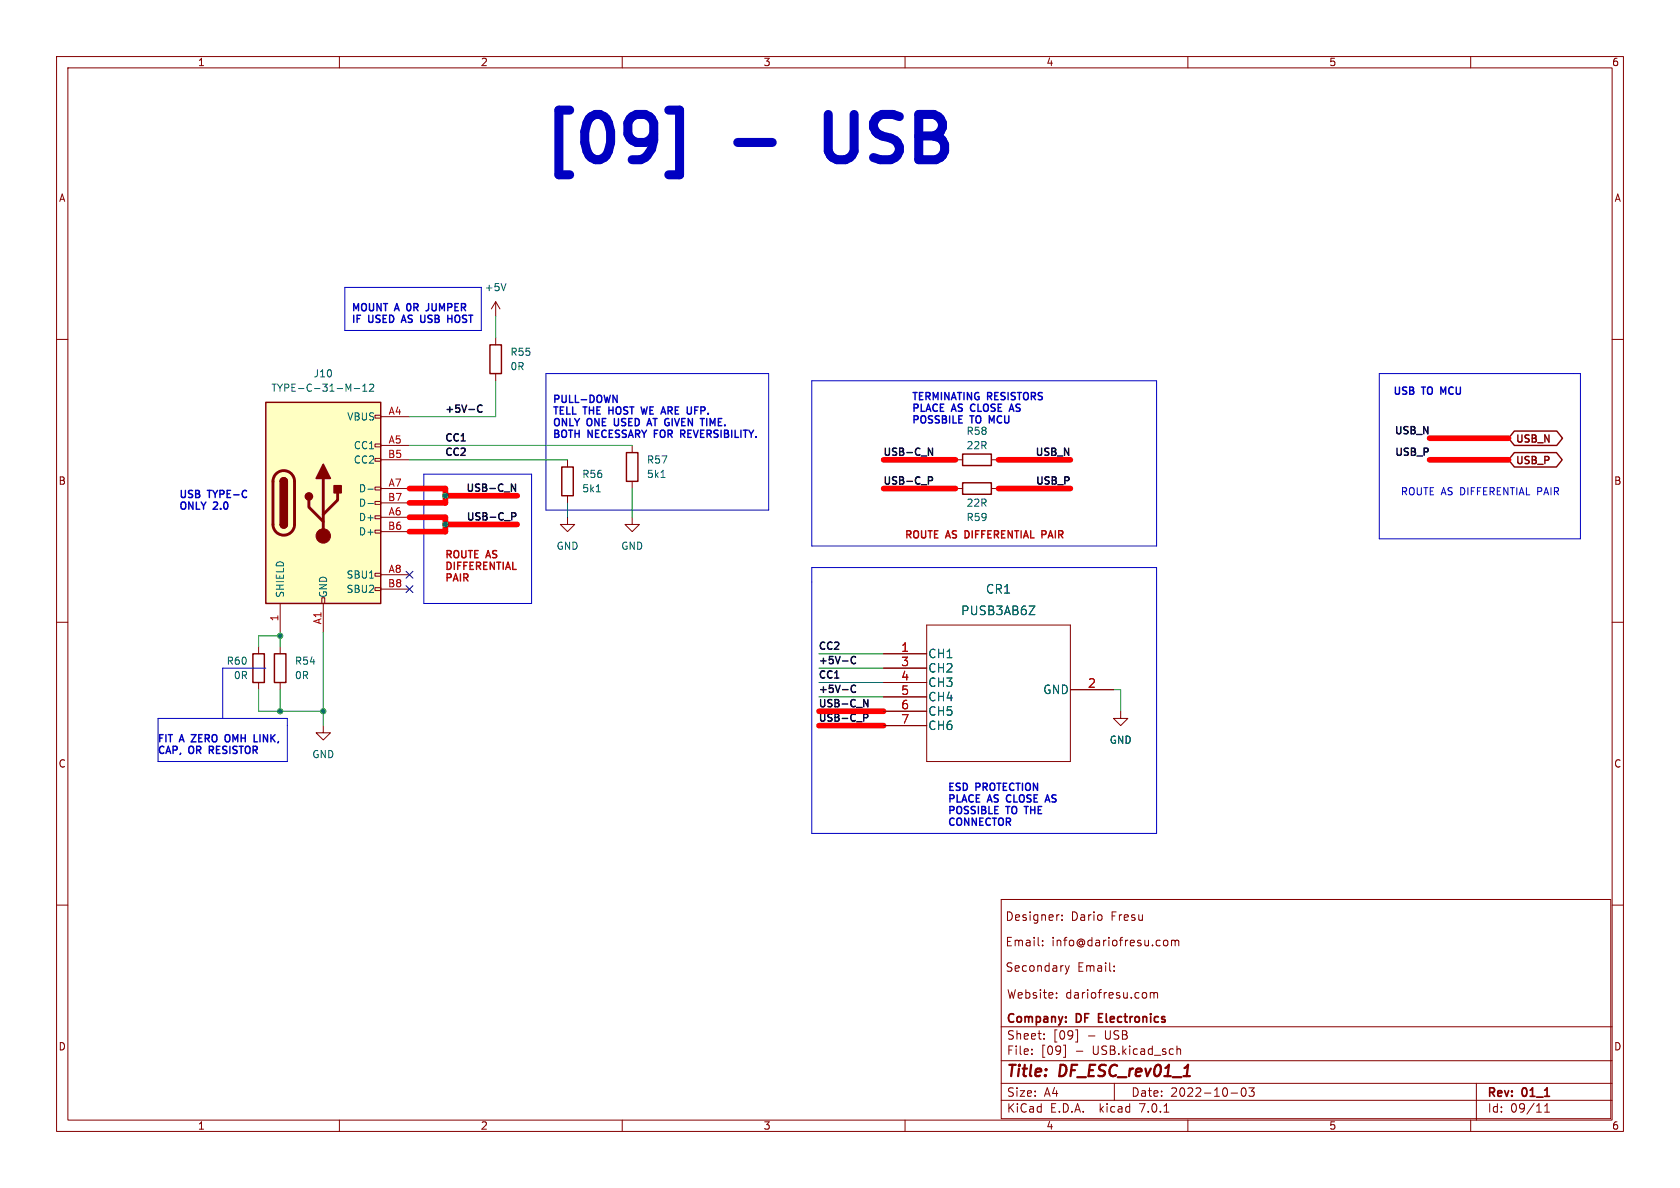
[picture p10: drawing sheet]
<svg xmlns="http://www.w3.org/2000/svg" width="297mm" height="210mm" viewBox="0 0 297 210" stroke-linecap="round" stroke-linejoin="round" font-family="sans-serif">
<g fill="none" stroke="#840000" stroke-width=".18">
<path d="M10 10h277v190h-277zM12 12h273v186h-273zM60 10v2M110 10v2M160 10v2M210 10v2M260 10v2M10 60h2M87.6 53.3v2.6M87.6 59.7v1.3M87.6 53.3l-.7 1.3M87.6 53.3l.8 1.3"/>
<path d="M285 60h2M66.3 78.5h1v.5h-1zM66.3 73.4h1v.5h-1zM67.3 73.7h5.1M67.3 78.7h5.1M87.6 66v1.3M111.8 78.7v1.3M66.3 93.7h1v.5h-1zM66.3 91.2h1v.5h-1zM66.3 88.6h1v.6h-1zM66.3 86.1h1v.5h-1zM66.3 81h1v.5h-1z"/>
<path d="M67.3 86.4h5.1M67.3 91.4h5.1M67.3 81.3h5.1M67.3 94h5.1M67.3 88.9h5.1M100.3 91.4v1.3h1.3l-1.3 1.3-1.2-1.3h1.2M100.3 81.3v1.3M100.3 87.6v1.3M111.8 91.4v1.3h1.2l-1.2 1.3-1.3-1.3h1.3M111.8 85.1v1.3M168.9 86.4h1.3M168.9 81.3h1.3"/>
<path d="M175.3 86.4h1.2M175.3 81.3h1.2M10 110h2M45.7 114.3v1.3M49.5 106.7v5.1M49.5 114.3v1.3M56.9 105.7h.5v1h-.5zM57.1 106.7v5.1M66.3 103.9h1v.5h-1zM66.3 101.3h1v.6h-1zM67.3 101.6h5.1M67.3 104.1h5.1"/>
<path d="M156.2 115.6h7.6M156.2 118.1h7.6M163.8 110.5h25.4v24.1h-25.4zM285 110h2M45.7 120.7v1.2M49.5 120.7v1.2M57.1 128.3v1.2h1.3l-1.3 1.3-1.2-1.3h1.2M156.2 120.7h7.6M156.2 123.2h7.6M156.2 125.7h7.6M156.2 128.3h7.6M189.2 121.9h7.6"/>
<path d="M198.1 125.7v1.3h1.3l-1.3 1.3-1.3-1.3h1.3M10 160h2M177 159h107.8v38.8h-107.8zM285 160h2M184.3 167.1v.1M184.3 166.3v.1M186.8 176.3v.2M186.8 175.5v.2M187.1 161.7h.2M187.8 162.6v.1M187.8 161.8v.1M188.3 170.7l.4 1"/>
<path d="M188.7 171.7l-.2 .4-.2 .1M189 170.7l-.3 1M197 171.6v.1M197 170.8v.1M203.4 175.5v1M203.4 175.6l.4-.1 .2 .2M204 175.7l.2-.2h.4v1M204 175.7v.8M205.8 166.3l.4-.1 .3 .3v.4l-.2 .2-.3 .1-.2-.1M207.1 166.3l.4-.1 .3 .2M207.1 166.2v1M207.8 166.4l.2-.2 .3 .1 .1 .9"/>
<path d="M207.8 166.4v.8M60 198v2M110 198v2M160 198v2M177 194.5h108M177 191.5h108M177 187.5h108M177 181.5h108M182.4 186.3v.1M182.4 185.5v.1M184.6 183.6v.1M184.6 182.8v.1"/>
<path d="M188.4 184.8v2.1h-.4M190.1 182.1h.4v2.1h-.4M190.3 185.8h1.1M192.4 183.1h1.2M197 191.5v3M205.8 196.6h.8M208.1 184.9v1.5M208.1 185.5l.2-.1 .3 .1 .1 .9M210 198v2M217.6 193.2h1.2M219.6 192.4l.2-.1a.81 .81 0 0 1 .6 .6 .81 .81 0 0 1-.3 .8l-.2 .1a.81 .81 0 0 1-.6-.6 .81 .81 0 0 1 .3-.8zM220.8 192.3h.9l-.5 .6 .4 .1v.7l-.2 .1h-.4l-.2-.1"/>
<path d="M260 198v2M261 191.5v6.5M273.1 196.6h.8M273.1 195.5l.4-.4v1.5"/>
</g>
<path d="M47 71.1h20.3v35.6h-20.3zM86.6 61h2v5h-2zM267.7 76.2h7.5l1 1.3-1 1.2h-7.5l-1-1.2zM49.5 92.7a.64 .64 0 0 0 .7 .6 .64 .64 0 0 0 .6-.6M49.5 85.1a.64 .64 0 0 1 .7-.6 .64 .64 0 0 1 .6 .6M99.3 82.6h2v5h-2zM110.7 80h2.1v5.1h-2.1zM170.2 85.3h5.1v2.1h-5.1zM170.2 80.3h5.1v2h-5.1zM267.7 80h7.5l1 1.3-1 1.3h-7.5l-1-1.3zM44.7 115.6h2v5.1h-2zM48.5 115.6h2v5.1h-2z" fill="none" stroke="#840000" stroke-width=".25"/>
<path d="M89.4 50.1l-.4 1.3M62.6 68.7h1M64.1 69.2h.8M64.1 68.3l.4-.4v1.3M65.3 68l.5-.1 .3 .4-.8 .9h.8M65 86.5h1M65 89h1M105.4 86.9h.7M116.9 84.4h.7M65.3 102.2h.8M181.9 107.1h1.1l-1.1 1.6h1.1" fill="none" stroke="#006464" stroke-width=".18"/>
<path d="M47 71.1h20.3v35.6h-20.3z" fill="#ffffc2" stroke="#ffffc2" stroke-width=".18"/>
<path d="M48.8 83.7a1.9 1.9 0 0 1 2.1-.4 1.9 1.9 0 0 1 1.2 1.8v7.6a1.91 1.91 0 0 1-1.9 1.9 1.91 1.91 0 0 1-1.9-1.9v-7.8l.1-.6zM54.6 88.4v1.3l2.5 2.5M57.1 84.6v10.1M59.7 87.1v1.3l-2.6 2.5" fill="none" stroke="#840000" stroke-width=".51"/>
<g fill="#840000" stroke="#840000" stroke-width=".25">
<path d="M49.5 92.7h1.3a.64 .64 0 0 1-.6 .6 .64 .64 0 0 1-.7-.6z"/>
<path d="M49.5 85.1h1.3v7.6h-1.3z"/>
<path d="M49.7 84.6a.64 .64 0 0 1 .7-.1 .64 .64 0 0 1 .4 .6h-1.3z"/>
<path d="M57.1 82l1.3 2.6h-2.5z"/>
<path d="M59.1 85.9h1.2v1.2h-1.2z"/>
<circle cx="54.6" cy="87.8" r=".63"/>
</g>
<circle cx="57.1" cy="94.7" r="1.27" fill="#840000" stroke="#840000" stroke-width=".18"/>
<path d="M85.2 71.7a.6 .6 0 0 0-.8 .4 .6 .6 0 0 0 .6 .8l.2-.2M164.1 79.2l.8 1.3v-1.3M90.4 85.6l.7 1.2v-1.2M90.5 90.6h.5l.2 .3-.1 .4h-.6M164.1 84.3h.5l.3 .2-.2 .4-.6 .1M151.3 116.2a.6 .6 0 0 0-.9 .4 .6 .6 0 0 0 .6 .7l.3-.1M151.3 121.3a.6 .6 0 0 0-.9 .4 .6 .6 0 0 0 .6 .7l.3-.1M152.7 126.2h.5l.2 .3-.1 .3-.6 .1M152.7 123.7l.7 1.2v-1.2" fill="none" stroke="#0f0f0f" stroke-width=".25"/>
<path d="M118.2 19.5h1.9v11.4h-1.9" fill="none" stroke="#0000c2" stroke-width="1.6"/>
<g fill="none" stroke="#0000c2" stroke-width=".25">
<path d="M71.4 55.7l-.5 1.3M75.7 54.8l-.4 .1M79.2 56.3h.7M79.9 55.7v1.3M108.4 69.9l.7 1.2v-1.2M113.3 71.9l.3 1.3 .3-.9M114.4 75.3l.4-1.3 .4 1.3M114.5 74.9h.6M120.3 76.7h.5M120.6 76.7l.5 .6M124.9 74v1.3M178.4 72.7l.4-1.3 .5 1.3"/>
<path d="M178.5 72.4h.6M39.8 130.7a.43 .43 0 0 0 .5 .4M40.3 129.9a.43 .43 0 0 0-.5 .4M44.9 131.1h.6M184.8 141.8l.4-1.3 .4 1.3M184.9 141.4h.6"/>
</g>
<path d="M61 50.8h24.1v7.6h-24.1zM96.5 66h39.4v24.2h-39.4zM143.5 67.3h61v29.2h-61zM243.8 66h35.6v29.3h-35.6zM74.9 83.8h19.1v22.9h-19.1zM47 118.1h-7.6v8.9M143.5 100.3h61v47h-61zM27.9 127h22.9v7.6h-22.9z" fill="none" stroke="#0000c2" stroke-width=".18"/>
<g fill="none" stroke="#009600" stroke-width=".18">
<path d="M87.6 55.9v3.8M72.4 78.7h39.4M87.6 67.3v6.4h-15.2M72.4 81.3h27.9M100.3 88.9v2.5M111.8 86.4v5M49.5 111.8v2.5M49.5 112.4h-3.8v1.9M57.1 111.8v16.5M144.8 118.1h11.4M144.8 115.6h11.4M45.7 121.9v3.8h11.4"/>
<path d="M49.5 121.9v3.8M144.8 123.2h11.4M144.8 120.7h11.4M196.8 121.9h1.3v3.8"/>
</g>
<path d="M252.7 77.5h14M72.4 86.4h6.3v2.5h-6.3M72.4 91.4h6.3v2.6h-6.3M78.7 92.7h12.7M78.7 87.6h12.7M156.2 81.3h12.7M156.2 86.4h12.7M176.5 81.3h12.7M176.5 86.4h12.7M252.7 81.3h14M144.8 128.3h11.4M144.8 125.7h11.4" fill="none" stroke="#f00" stroke-width="1"/>
<path d="M71.8 101l1.2 1.2M71.8 103.5l1.2 1.2M73 101l-1.2 1.2M73 103.5l-1.2 1.2" fill="none" stroke="#000084" stroke-width=".18"/>
<g fill="#009600" stroke="#009600" stroke-width=".18">
<circle cx="78.7" cy="92.7" r=".46"/>
<circle cx="78.7" cy="87.6" r=".46"/>
<circle cx="49.5" cy="112.4" r=".46"/>
<circle cx="49.5" cy="125.7" r=".46"/>
<circle cx="57.1" cy="125.7" r=".46"/>
</g>
<g font-size="11.1" fill="#0000c2">
<text x="96.5" y="29.2">[09]</text>
<text x="130.9" y="29.2">-</text>
<text x="149.3" y="29.2">USB</text>
</g>
<g font-size="2.8" fill="#840000">
<text x="178" y="190.8">Title:</text>
<text x="187.4" y="190.8">DF_ESC_rev01_1</text>
</g>
<g font-size="2.1" fill="#006464">
<text x="174.2" y="105.1">CR1</text>
<text x="169.9" y="108.9">PUSB3AB6Z</text>
<text x="164.1" y="116.5">CH1</text>
<text x="164.1" y="119">CH2</text>
<text x="164.1" y="121.6">CH3</text>
<text x="164.1" y="124.1">CH4</text>
<text x="184.3" y="122.9">GND</text>
<text x="164.1" y="126.7">CH5</text>
<text x="164.1" y="129.2">CH6</text>
</g>
<g font-size="2.1" fill="#a90000">
<text x="159.3" y="115.3">1</text>
<text x="159.3" y="117.9">3</text>
<text x="159.3" y="120.4">4</text>
<text x="159.3" y="122.9">5</text>
<text x="159.3" y="125.5">6</text>
<text x="192.3" y="121.7">2</text>
<text x="159.3" y="128">7</text>
</g>
<g font-size="2.1" fill="#840000">
<text x="177.8" y="167.4">Email:</text>
<text x="177.8" y="162.9">Designer:</text>
<text x="185.9" y="167.4">info@dariofresu.com</text>
<text x="189.3" y="162.9">Dario</text>
<text x="196.4" y="162.9">Fresu</text>
<text x="177.8" y="171.9">Secondary</text>
<text x="190.5" y="171.9">Email:</text>
<text x="178" y="176.7">Website:</text>
<text x="188.4" y="176.7">dariofresu.com</text>
<text x="178" y="183.9">Sheet:</text>
<text x="178" y="181.1">Company:</text>
<text x="186.2" y="183.9">[09]</text>
<text x="190.4" y="181.1">DF</text>
<text x="194.8" y="181.1">Electronics</text>
<text x="195.3" y="183.9">USB</text>
<text x="178" y="186.6">File:</text>
<text x="184" y="186.6">[09]</text>
<text x="193.2" y="186.6">USB.kicad_sch</text>
<text x="178" y="196.8">KiCad</text>
<text x="178" y="194">Size:</text>
<text x="184.6" y="194">A4</text>
<text x="185.7" y="196.8">E.D.A.</text>
<text x="194.4" y="196.8">kicad</text>
<text x="200" y="194">Date:</text>
<text x="201.5" y="196.8">7.0.1</text>
<text x="206.9" y="194">2022-10-03</text>
<text x="263" y="194.2">Rev:</text>
<text x="263" y="196.8">Id:</text>
<text x="267" y="196.8">09/11</text>
<text x="269.2" y="194.2">01_1</text>
</g>
<g font-size="1.8" fill="#840000">
<text x="35" y="11.8">1</text>
<text x="85" y="11.8">2</text>
<text x="135" y="11.8">3</text>
<text x="185" y="11.8">4</text>
<text x="235" y="11.8">5</text>
<text x="285" y="11.8">6</text>
<text x="10.4" y="35.8">A</text>
<text x="285.4" y="35.8">A</text>
<text x="268" y="78.5">USB_N</text>
<text x="268" y="82.3">USB_P</text>
<text x="10.3" y="85.8">B</text>
<text x="285.3" y="85.8">B</text>
<text x="10.3" y="135.8">C</text>
<text x="285.3" y="135.8">C</text>
<text x="10.3" y="185.8">D</text>
<text x="285.3" y="185.8">D</text>
<text x="35" y="199.8">1</text>
<text x="85" y="199.8">2</text>
<text x="135" y="199.8">3</text>
<text x="185" y="199.8">4</text>
<text x="235" y="199.8">5</text>
<text x="285" y="199.8">6</text>
</g>
<g font-size="1.8" fill="#006464">
<text x="85.6" y="51.6">+5V</text>
<text x="90.2" y="63.1">R55</text>
<text x="90.2" y="65.6">0R</text>
<text x="47.9" y="69.4">TYPE-C-31-M-12</text>
<text x="55.4" y="66.9">J10</text>
<text x="61.3" y="74.5">VBUS</text>
<text x="170.8" y="77">R58</text>
<text x="62.4" y="79.6">CC1</text>
<text x="62.4" y="82.1">CC2</text>
<text x="114.3" y="82.1">R57</text>
<text x="170.8" y="79.6">22R</text>
<text x="63.3" y="87.2">D-</text>
<text x="63.3" y="89.7">D-</text>
<text x="102.9" y="84.6">R56</text>
<text x="102.9" y="87.2">5k1</text>
<text x="114.3" y="84.6">5k1</text>
<text x="170.8" y="89.7">22R</text>
<text x="63.3" y="92.3">D+</text>
<text x="63.3" y="94.8">D+</text>
<text x="170.8" y="92.3">R59</text>
<text x="98.3" y="97.3">GND</text>
<text x="109.8" y="97.3">GND</text>
<text x="50.4" y="105.7" transform="rotate(-90 50.4 105.7)">SHIELD</text>
<text x="58" y="105.7" transform="rotate(-90 58 105.7)">GND</text>
<text x="61.1" y="102.4">SBU1</text>
<text x="61.1" y="105">SBU2</text>
<text x="40" y="117.7">R60</text>
<text x="52.1" y="117.7">R54</text>
<text x="41.3" y="120.2">0R</text>
<text x="52.1" y="120.2">0R</text>
<text x="196.1" y="131.6">GND</text>
<text x="55.2" y="134.2">GND</text>
</g>
<g font-size="1.8" fill="#0000c2">
<text x="62.2" y="55.1">MOUNT</text>
<text x="62.2" y="57.2">IF</text>
<text x="65.3" y="57.2">USED</text>
<text x="70" y="55.1">A 0R</text>
<text x="71.6" y="57.2">AS USB</text>
<text x="76.3" y="55.1">JUMPER</text>
<text x="80.4" y="57.2">HOST</text>
<text x="97.8" y="71.3">PULL-DOWN</text>
<text x="161.3" y="70.8">TERMINATING RESISTORS</text>
<text x="246.4" y="69.9">USB</text>
<text x="251.5" y="69.9">TO MCU</text>
<text x="97.8" y="73.4">TELL THE</text>
<text x="97.8" y="75.4">ONLY ONE</text>
<text x="97.8" y="77.5">BOTH NECESSARY FOR</text>
<text x="108.1" y="73.4">HOST</text>
<text x="109.1" y="75.4">USED</text>
<text x="114.3" y="73.4">WE ARE UFP.</text>
<text x="115.4" y="75.4">AT GIVEN</text>
<text x="121.2" y="77.5">REVERSIBILITY.</text>
<text x="125.6" y="75.4">TIME.</text>
<text x="161.3" y="72.9">PLACE AS CLOSE</text>
<text x="161.3" y="74.9">POSSBILE</text>
<text x="171.7" y="74.9">TO MCU</text>
<text x="179.4" y="72.9">AS</text>
<text x="31.7" y="88.1">USB</text>
<text x="36.9" y="88.1">TYPE-C</text>
<text x="247.6" y="87.6">ROUTE AS DIFFERENTIAL PAIR</text>
<text x="31.7" y="90.2">ONLY 2.0</text>
<text x="27.9" y="131.3">FIT</text>
<text x="31.9" y="131.3">A ZERO</text>
<text x="40.7" y="131.3">OMH</text>
<text x="46.2" y="131.3">LINK,</text>
<text x="27.9" y="133.4">CAP,</text>
<text x="33.5" y="133.4">OR</text>
<text x="37.5" y="133.4">RESISTOR</text>
<text x="167.6" y="139.9">ESD</text>
<text x="167.6" y="141.9">PLACE AS CLOSE</text>
<text x="167.6" y="144">POSSIBLE</text>
<text x="172.6" y="139.9">PROTECTION</text>
<text x="178.1" y="144">TO THE</text>
<text x="185.8" y="141.9">AS</text>
<text x="167.6" y="146.1">CONNECTOR</text>
</g>
<g font-size="1.8" fill="#a90000">
<text x="68.6" y="73.4">A4</text>
<text x="68.5" y="81">B5</text>
<text x="68.6" y="78.5">A5</text>
<text x="68.5" y="88.6">B7</text>
<text x="68.6" y="86.1">A7</text>
<text x="68.5" y="93.7">B6</text>
<text x="68.6" y="91.2">A6</text>
<text x="68.6" y="101.3">A8</text>
<text x="68.5" y="103.9">B8</text>
<text x="49.3" y="109.9" transform="rotate(-90 49.3 109.9)">1</text>
<text x="56.9" y="110.4" transform="rotate(-90 56.9 110.4)">A1</text>
</g>
<g font-size="1.8" fill="#0f0f0f">
<text x="78.7" y="73">+5V-C</text>
<text x="246.2" y="76.8">USB_N</text>
<text x="78.7" y="78.1">CC1</text>
<text x="78.7" y="80.6">CC2</text>
<text x="156.2" y="80.6">USB-C_N</text>
<text x="182.7" y="80.6">USB_N</text>
<text x="246.3" y="80.6">USB_P</text>
<text x="82.1" y="87">USB-C_N</text>
<text x="156.2" y="85.7">USB-C_P</text>
<text x="182.8" y="85.7">USB_P</text>
<text x="82.2" y="92.1">USB-C_P</text>
<text x="144.8" y="117.5">+5V-C</text>
<text x="144.8" y="114.9">CC2</text>
<text x="144.8" y="120">CC1</text>
<text x="144.8" y="125.1">USB-C_N</text>
<text x="144.8" y="122.6">+5V-C</text>
<text x="144.8" y="127.6">USB-C_P</text>
</g>
<g font-size="1.8" fill="#c20000">
<text x="160" y="95.3">ROUTE AS DIFFERENTIAL PAIR</text>
<text x="78.7" y="98.8">ROUTE AS</text>
<text x="78.7" y="100.8">DIFFERENTIAL</text>
<text x="78.7" y="102.9">PAIR</text>
</g>
</svg>
